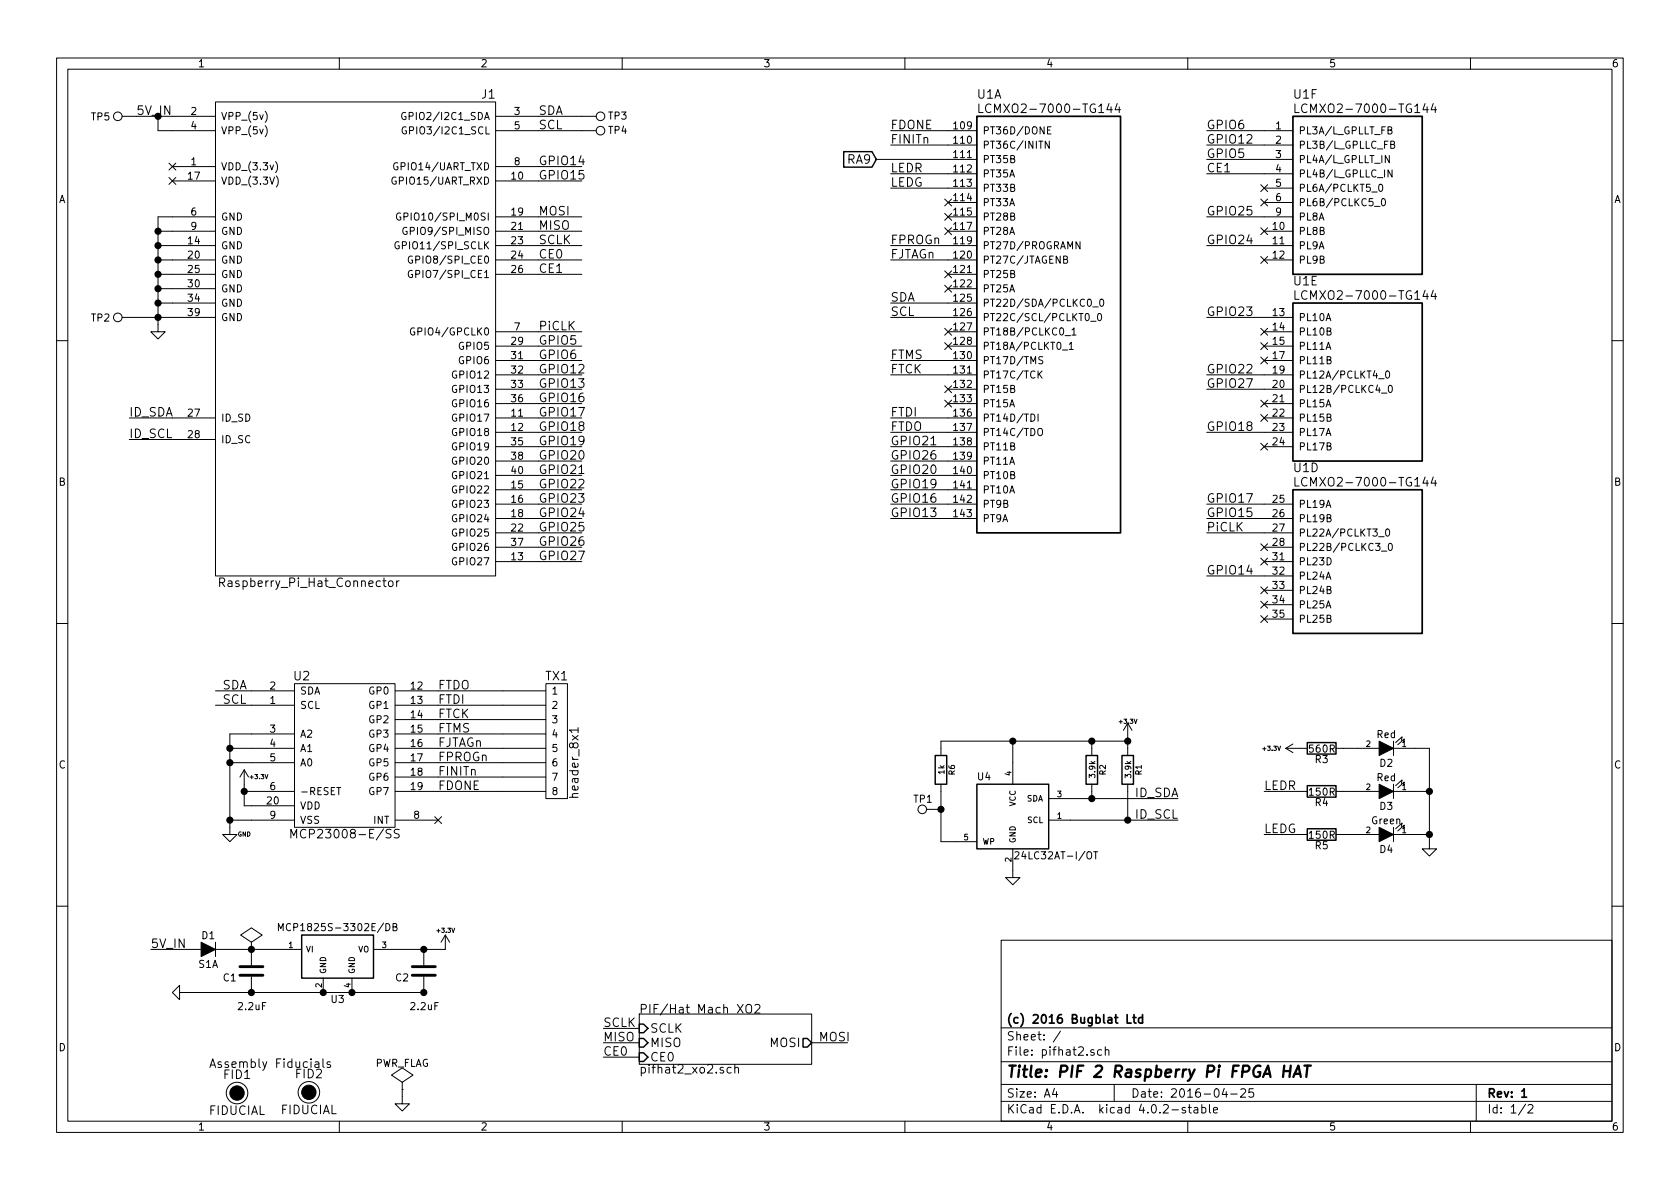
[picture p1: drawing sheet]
<svg xmlns="http://www.w3.org/2000/svg" width="297mm" height="210mm" viewBox="0 0 297 210" stroke-linecap="round" stroke-linejoin="round" font-family="sans-serif">
<g fill="none" stroke="#000" stroke-width=".18">
<path d="M10 10.3h277v189.9h-277zM12 12.2h273v186.1h-273zM38.1 18h49.5v83.8h-49.5zM46.9 19.7a1.51 1.51 0 0 1 0 1.9M60 10.3v1.9M71.7 19.9a.59 .59 0 0 0-.7 .6 .59 .59 0 0 0 .7 .6l.1-.5h-.2M110 10.3v1.9M160 10.3v1.9M173.1 18.4v1.5h.7M197.5 18.3l-.3 1.1h.9M197.9 18.9v1M210 10.3v1.9"/>
<path d="M229 18.4v1.5h.7M253.4 18.3l-.4 1.1h1M253.8 18.9v1M260 10.3v1.9M21.6 20.6h16.5M27.9 20.6v2.5h10.2M29.9 28.8l1.2 1.3M29.9 31.4l1.2 1.2M30.5 29.5h7.6M30.5 32h7.6M31.1 28.8l-1.2 1.3M31.1 31.4l-1.2 1.2"/>
<path d="M38.1 38.3h-10.2v20.4h1.3l-1.3 1.2-1.2-1.2h1.2M46.9 22.2a1.51 1.51 0 0 1 0 2M48.7 28.6a1.51 1.51 0 0 1 0 1.9M48.8 31.1a1.51 1.51 0 0 1 0 2M70 31.4a.59 .59 0 0 0-.7 .5 .59 .59 0 0 0 .7 .6l.1-.5h-.3M70.3 28.8a.59 .59 0 0 0-.7 .6 .59 .59 0 0 0 .7 .6l.1-.5h-.3M70.8 37.7a.59 .59 0 0 0-.7 .6 .59 .59 0 0 0 .7 .6l.1-.5h-.3M71.8 22.5a.59 .59 0 0 0-.7 .5 .59 .59 0 0 0 .7 .6l.1-.5h-.3M87.7 29.5h15.2M87.7 20.6h17.7M87.7 23.1h17.7M87.7 38.3h15.2"/>
<path d="M87.7 32h15.2M154.9 28.2h17.8M157.5 23.1h15.2M157.5 25.6h15.2M157.5 30.7h15.2M157.5 33.3h15.2M167 35.2l1.2 1.2M167 37.7l1.2 1.3M167.6 38.3h5.1M167.6 35.8h5.1M168.2 35.2l-1.2 1.2M168.2 37.7l-1.2 1.3"/>
<path d="M185.2 23h.4M185.5 25v1.2l-.7-1.2v1.2M185.8 22.4h-.6v1.3h.6M213.4 23.1h15.2M213.4 38.3h15.2M213.4 25.6h15.2M213.4 28.2h15.2M213.4 30.7h15.2M222.9 32.7l1.2 1.2M222.9 35.2l1.2 1.2M223.5 33.3h5.1M223.5 35.8h5.1"/>
<path d="M224.1 32.7l-1.2 1.2M224.1 35.2l-1.2 1.2M243 36.5h1M243.9 32.7l.1-.1a.67 .67 0 0 1 .5 .6 .67 .67 0 0 1-.5 .7l-.1-.2-.1-.3zM244.3 35.2l.2-.1a.67 .67 0 0 1 .5 .7 .67 .67 0 0 1-.5 .6l-.2-.1-.1-.4zM245.4 23l.6-.1v-.4l-.6-.1v1.3h.5l.2-.1v-.3l-.3-.3M245.6 27.5v1.3l-.7-1.3v1.3M245.9 25.5l.6-.1v-.3l-.6-.1v1.2h.5l.2-.1v-.3l-.3-.3M246.1 30v1.3l-.7-1.3v1.3M21.6 56.1h16.5M27.9 40.9h10.2M27.9 46h10.2"/>
<path d="M27.9 51h10.2M27.9 43.4h10.2M27.9 53.6h10.2M27.9 48.5h10.2M70.5 42.8a.59 .59 0 0 0-.7 .6 .59 .59 0 0 0 .7 .5l.1-.4h-.2M71.9 40.3a.59 .59 0 0 0-.7 .5 .59 .59 0 0 0 .7 .6l.1-.5h-.2M72.9 45.3a.59 .59 0 0 0-.7 .6 .59 .59 0 0 0 .7 .6v-.5h-.2M72.9 47.9a.59 .59 0 0 0-.7 .5 .59 .59 0 0 0 .7 .6v-.5h-.2M73.3 58a.59 .59 0 0 0-.7 .6 .59 .59 0 0 0 .7 .6v-.5h-.2M87.7 58.7h15.2M87.7 40.9h15.2M87.7 46h15.2"/>
<path d="M87.7 43.4h15.2M87.7 48.5h15.2M157.5 46h15.2M157.5 43.4h15.2M157.5 53.6h15.2M157.5 56.1h15.2M167 40.3l1.2 1.2M167 47.9l1.2 1.2M167 50.4l1.2 1.3M167 58.1l1.2 1.2M167.6 58.7h5.1M167.6 40.9h5.1"/>
<path d="M167.6 51h5.1M167.6 48.5h5.1M168.2 40.3l-1.2 1.2M168.2 47.9l-1.2 1.2M168.2 50.4l-1.2 1.3M168.2 58.1l-1.2 1.2M188.1 45.9l.6-.1v-.4l-.6-.1v1.3h.4l.2-.2 .1-.3-.3-.2M188.3 59.4h1M189.5 58.3l.4-.3v1.3M189.5 59.3h.7M191 42.7v1.3l-.8-1.3v1.3M192.8 56.8h1"/>
<path d="M193.2 54.3h1M194.2 55.5l.1-.1a.67 .67 0 0 1 .5 .7 .67 .67 0 0 1-.5 .6l-.1-.1-.1-.4zM194.5 53l.2-.1a.67 .67 0 0 1 .5 .6 .67 .67 0 0 1-.5 .7l-.2-.2-.1-.3zM213.4 43.4h15.2M213.4 56.1h15.2M222.9 40.3l1.2 1.2M222.9 45.4l1.2 1.2M222.9 58.1l1.2 1.2M223.5 58.7h5.1M223.5 40.9h5.1M223.5 46h5.1M224.1 40.3l-1.2 1.2"/>
<path d="M224.1 45.4l-1.2 1.2M224.1 58.1l-1.2 1.2M229 51.4v1.5h.7M253.4 51.3l-.4 1.1h1M253.8 51.9v1M10 60.2h2M22.9 73.9h15.2M22.9 77.7h15.2M87.7 73.9h15.2M87.7 63.7h15.2M87.7 76.4h15.2M87.7 66.3h15.2"/>
<path d="M87.7 68.8h15.2M87.7 79h15.2M87.7 71.4h15.2M87.7 61.2h15.2M157.5 73.9h15.2M157.5 63.7h15.2M157.5 76.4h15.2M157.5 66.3h15.2M157.5 79h15.2M164.6 78.7h.9M167 68.2l1.2 1.2M167 70.8l1.2 1.2"/>
<path d="M167 60.6l1.2 1.2M167.6 68.8h5.1M167.6 71.4h5.1M167.6 61.2h5.1M168.2 68.2l-1.2 1.2M168.2 70.8l-1.2 1.2M168.2 60.6l-1.2 1.2M183.5 75.9l.3-.1h.3a.83 .83 0 0 1-.1 1.2 .44 .44 0 0 1-.5-.4zM183.5 73.2v1.3M183.7 66.1l.6 .8M184.3 65.6l-.8 .7M184.4 63.1l-.7 .1v.3l.6 .3 .1 .3-.3 .2h-.4"/>
<path d="M187.8 61.9h1M189.1 60.9l.3-.4v1.3M189.1 61.8h.7M213.4 76.4h15.2M213.4 66.3h15.2M213.4 68.8h15.2M222.9 60.6l1.2 1.2M222.9 63.1l1.2 1.3M222.9 70.8l1.2 1.2M222.9 73.3l1.2 1.2M222.9 78.4l1.2 1.2M223.5 73.9h5.1"/>
<path d="M223.5 63.7h5.1M223.5 79h5.1M223.5 71.4h5.1M223.5 61.2h5.1M224.1 60.6l-1.2 1.2M224.1 63.1l-1.2 1.3M224.1 70.8l-1.2 1.2M224.1 73.3l-1.2 1.2M224.1 78.4l-1.2 1.2M243.8 67h.9M244.2 69.5h1M245.1 65.7l.2-.1a.67 .67 0 0 1 .4 .6 .67 .67 0 0 1-.4 .7l-.2-.2-.1-.3z"/>
<path d="M245.6 68.2l.1-.1a.67 .67 0 0 1 .5 .7 .67 .67 0 0 1-.5 .6l-.1-.1-.1-.4zM285 60.2h2M87.7 84.1h15.2M87.7 94.2h15.2M87.7 99.3h15.2M87.7 86.6h15.2M87.7 89.1h15.2M87.7 96.8h15.2M87.7 91.7h15.2M87.7 81.5h15.2M102.4 83.7h.9M157.5 84.1h15.2"/>
<path d="M157.5 86.6h15.2M157.5 89.1h15.2M157.5 91.7h15.2M157.5 81.5h15.2M213.4 94.2h15.2M213.4 89.1h15.2M213.4 91.7h15.2M222.9 96.2l1.2 1.2M222.9 98.7l1.2 1.2M223.5 99.3h5.1M223.5 96.8h5.1M224.1 96.2l-1.2 1.2"/>
<path d="M224.1 98.7l-1.2 1.2M229 84.4v1.5h.7M243.8 94.9h.9M244.2 97.5h1M245.1 93.6l.2-.1a.67 .67 0 0 1 .4 .7 .67 .67 0 0 1-.4 .6l-.2-.1-.1-.4zM245.6 96.2l.1-.1a.67 .67 0 0 1 .5 .6 .67 .67 0 0 1-.5 .7l-.1-.2-.1-.3zM253.4 84.3l-.4 1.1h1M253.8 84.9v1M10 110.3h2M38.8 103l.8-.1 .1-.2-.1-.3-.2-.2h-.6v1.5M68.8 102.9l.2-.2 .4 .2 .1 .5-.2 .3h-.3l-.2-.1zM70.1 102.7v1"/>
<path d="M70.6 102.7l-.3 .1-.2 .2M213.4 101.8h15.2M222.9 103.8l1.2 1.2M222.9 106.3l1.2 1.2M222.9 108.9l1.2 1.2M223.5 104.4h5.1M223.5 106.9h5.1M223.5 109.5h5.1M224.1 103.8l-1.2 1.2M224.1 106.3l-1.2 1.2M224.1 108.9l-1.2 1.2M285 110.3h2"/>
<path d="M38.1 122.2h13.9M38.1 124.7h13.9M40.6 132.3h11.4M40.6 134.9h11.4M43.2 136.1l-.8 1.3M43.2 136.1v6.4h8.8M43.2 136.1l.7 1.3M43.2 139.9h8.8M52 129.8h-11.4v17.8h1.3l-1.3 1.2-1.2-1.2h1.2M52.1 120.9h17.7v25.4h-17.7zM59.5 139.3h.7M69.9 132.3h26.6"/>
<path d="M69.9 122.2h26.6M69.9 124.7h26.6M69.9 127.2h26.6M69.9 129.8h26.6M69.9 134.9h26.6M69.9 137.4h26.6M69.9 139.9h26.6M96.5 120.9h3.8v20.3h-3.8zM102.2 129.1h-1.5l.4 .5M102.2 128.7v.9M166.4 138.7v10.1h6.3M179.1 131.1v7.6"/>
<path d="M193 131.1v2.5M193 138.7v2.5M199.4 131.1h-33v2.5M199.4 127.9v5.7M199.4 138.7v6.3M199.4 127.9l-.8 1.3M199.4 127.9l.8 1.3M223.5 139.9h7.6M227.3 132.3h3.8M227.3 132.3l1.3 .8M228.6 131.6l-1.3 .7M236.2 132.3h7.6"/>
<path d="M236.2 139.9h7.6M246.4 132.3h6.3v17.8h1.3l-1.3 1.3-1.2-1.3h1.2M246.4 131.1v2.5M246.4 138.7v2.5M246.4 139.9h6.3M247.8 130.9l.1-.6-1.1 1M247.8 138.6l.1-.7-1.1 1M248.2 131.3l.1-.6-1.2 1M248.2 138.9l.1-.6-1.2 1M40.6 145h11.4M51.4 148.2v-1.5l.5 1 .6-1v1.5M69.9 145h7.6"/>
<path d="M70.6 146.7a.62 .62 0 0 0-.8 .1v.4l.7 .4v.4a.62 .62 0 0 1-.8 .1M76.9 144.4l1.2 1.2M78.1 144.4l-1.2 1.2M163.8 143.1h2.6M179.1 150.1v5.1h1.2l-1.2 1.3-1.3-1.3h1.3M179.5 150.7l.4-.1 .2 .1 .1 .3-.8 .9h.8M185.4 145h22.9M185.4 141.2h22.9M193.4 150.6h.7M193.7 150.6v1.3M223.5 147.6h7.6M236.2 147.6h7.6"/>
<path d="M246.4 146.3v2.5M246.4 147.6h6.3M247.8 146.2l.1-.7-1.1 1.1M248.2 146.6l.1-.7-1.2 1M10 160.2h2M26.7 167.9h8.9M38.1 167.9h15.2M38.1 166.6v2.6M44.4 167.9h.1M44.4 166.6l2-1.3-2-1.2-1.9 1.2 1.9 1.3v1.3M44.4 167.9v2.8M44.4 172.7v2.8"/>
<path d="M49.2 164.6v-1.3l.5 .9 .4-.9v1.3M57.1 173v2.5M62.2 173v2.5M69.5 163.9l.6-.1v-.4l-.6-.1v1.3h.5l.2-.1v-.3l-.3-.3M74.9 172.7v2.8h-43.2v1.3l-1.2-1.3 1.2-1.3v1.3M74.9 167.9v2.8M78.7 165.3l-.7 1.3M78.7 165.3v2.6h-12.7M78.7 165.3l.8 1.3M113 179.3h30.5v8.9h-30.5zM132 177.8a.5 .5 0 0 1 .5-.2 .5 .5 0 0 1 .4 .5l-.1 .8a.53 .53 0 0 1-.6 .2 .53 .53 0 0 1-.3-.5zM133.5 177.8l.2-.2h.4l.2 .2 .1 .2-.1 .3-.9 .8h1"/>
<path d="M177 166.3h108v32h-108zM285 160.2h2M55.7 187.8h.6l.1 1M56.4 188.1l-.5 .1a.3 .3 0 0 0-.3 .3 .3 .3 0 0 0 .3 .3l.5-.1M57.1 187.2v1.4l.2 .2M58.4 187.8h-.4l-.2 .2 .1 .2 .5 .1v.4h-.6M60 198.3v1.9M71.1 192.7h.1M71.1 191.4l1.9-1.3-1.9-1.3-1.9 1.3 1.9 1.3v1.3M71.1 192.7v2.5h1.3l-1.3 1.3-1.3-1.3h1.3M106.7 181.9h6.3M106.7 184.4h6.3"/>
<path d="M106.7 186.9h6.3M110 198.3v1.9M129.3 188.8a.48 .48 0 0 0-.7 .1v.7a.48 .48 0 0 0 .7 .1M129.9 188.9l.1-.1a.36 .36 0 0 1 .6 .2v.8M129.9 188.2v1.6M143.5 184.4h6.4M160 198.3v1.9M177 194.8h108M177 191.8h108M177 187.8h108M177 181.8h108M186.4 192.5l-.3 1h.9"/>
<path d="M186.8 193v1M187.5 182.3l-1.3 2M193.4 185.7a.37 .37 0 0 0-.6 .1l.1 .2 .5 .2 .1 .1-.2 .3-.5-.1M194.8 185.7l-.5-.1-.2 .3v.6l.2 .1 .5-.1M195.4 185.7l.2-.1 .4 .1 .1 .9M195.4 185.1v1.5M197 191.8v3M209.6 195.9a.37 .37 0 0 0-.6 .1l.1 .3 .5 .1 .1 .1-.3 .3-.4-.1M210 198.3v1.9M210.1 195.8h.5M210.3 195.3v1.3l.3 .2M211.2 195.9h.5l.1 .9"/>
<path d="M211.8 196.2l-.5 .1-.2 .2 .2 .3 .5-.1M212.5 195.9l.4-.1 .3 .3-.1 .6h-.6M212.5 195.3v1.5M213.8 195.3v1.3l.2 .2M214.6 196.3l.7-.1-.1-.3-.4-.1-.2 .2v.7h.6M216.5 192.5l-.4 1h.9M217.6 193.5h1.1M219.4 192.7l.2-.2h.4l.2 .5-.9 1h.9M221.6 192.5h-.7l-.1 .7 .2-.1 .5 .1 .2 .2-.1 .5-.2 .1-.6-.1M260 198.3v1.9M261 191.8v6.5M269.7 195.2l-1.2 2"/>
<path d="M270.2 195.5l.2-.2h.4l.2 .5-.9 1h.9"/>
<circle cx="20.8" cy="20.6" r=".76"/>
<circle cx="106.2" cy="23.1" r=".76"/>
<circle cx="106.2" cy="20.6" r=".76"/>
<circle cx="20.8" cy="56.1" r=".76"/>
<circle cx="163.1" cy="143.1" r=".76"/>
<circle cx="41.9" cy="193.3" r="1.9"/>
<circle cx="54.6" cy="193.2" r="1.9"/>
</g>
<path d="M172.7 20.6h25.4v73.6h-25.4zM228.6 20.6h22.9v27.9h-22.9zM228.6 53.6h22.9v27.9h-22.9zM228.6 86.6h22.9v25.4h-22.9zM199.3 179.4v1.5h.7M200.3 179.9h.6M200.5 179.4v1.3l.4 .2M202 179.4v1.5M202 180l-.4-.1-.3 .3 .1 .6 .2 .1 .4-.1M269.1 194h.8" fill="none" stroke="#000" stroke-width=".3"/>
<path d="M227 189.4h1.1M227.1 188.4l-.3 2M228.2 188.4l-.2 2M228.7 190.4l.9-2 .4 2M228.9 189.9h1M230.6 188.4h1.2M231.2 188.4l-.2 2" fill="none" stroke="#000" stroke-width=".41"/>
<g fill="none" stroke="#000" stroke-width=".25">
<path d="M149.2 26.8h5l.7 1.4-.7 1.4h-5zM165.4 133.6h2v5.1h-2zM172.7 138.7h12.7v11.4h-12.7zM192 133.6h2.1v5.1h-2.1zM198.4 133.6h2v5.1h-2zM231.1 131.3h5.1v2h-5.1zM231.1 138.9h5.1v2.1h-5.1zM231.1 146.6h5.1v2h-5.1zM53.3 165.3h12.7v7.7h-12.7zM113 181.1h.8l.8 .8-.8 .7h-.8zM113 183.6h.8l.8 .8-.8 .8h-.8zM113 186.2h.8l.8 .7-.8 .8h-.8z"/>
<path d="M142 183.6h.7l.8 .8-.8 .8h-.7z"/>
</g>
<g fill="#000" stroke="#000" stroke-width=".18">
<path d="M243.8 131.1l2.6 1.2-2.6 1.3zM243.8 138.7l2.6 1.2-2.6 1.3zM243.8 146.3l2.6 1.3-2.6 1.2zM35.6 166.6l2.5 1.3-2.5 1.3z"/>
<circle cx="41.9" cy="193.3" r="1.27"/>
<circle cx="54.6" cy="193.2" r="1.27"/>
</g>
<g fill="#000" stroke="#000" stroke-width=".25">
<circle cx="27.9" cy="40.9" r=".51"/>
<circle cx="27.9" cy="51" r=".51"/>
<circle cx="27.9" cy="43.4" r=".51"/>
<circle cx="27.9" cy="53.6" r=".51"/>
<circle cx="27.9" cy="56.1" r=".51"/>
<circle cx="27.9" cy="48.5" r=".51"/>
<circle cx="27.9" cy="46" r=".51"/>
<circle cx="40.6" cy="134.9" r=".51"/>
<circle cx="40.6" cy="132.3" r=".51"/>
<circle cx="43.2" cy="139.9" r=".51"/>
<circle cx="179.1" cy="131.1" r=".51"/>
<circle cx="193" cy="131.1" r=".51"/>
<circle cx="199.4" cy="131.1" r=".51"/>
<circle cx="252.7" cy="139.9" r=".51"/>
<circle cx="40.6" cy="145" r=".51"/>
<circle cx="166.4" cy="143.1" r=".51"/>
<circle cx="193" cy="141.2" r=".51"/>
<circle cx="199.4" cy="145" r=".51"/>
<circle cx="252.7" cy="147.6" r=".51"/>
<circle cx="44.5" cy="175.5" r=".51"/>
<circle cx="44.5" cy="167.9" r=".51"/>
<circle cx="57.2" cy="175.5" r=".51"/>
<circle cx="62.2" cy="175.5" r=".51"/>
<circle cx="74.9" cy="167.9" r=".51"/>
<circle cx="74.9" cy="175.5" r=".51"/>
</g>
<path d="M42.4 172.5h4.1M42.4 170.9h4.1M72.9 172.5h4.1M72.9 170.9h4.1" fill="none" stroke="#000" stroke-width=".51"/>
<text font-size="2.8" x="178" y="190.5">Title: PIF 2 Raspberry Pi FPGA HAT</text>
<g font-size="2.1">
<text x="85.2" y="17.4">J1</text>
<text x="172.8" y="17.4">U1A</text>
<text x="228.8" y="17.4">U1F</text>
<text x="24.1" y="20.3">5V_IN</text>
<text x="95.2" y="20.3">SDA</text>
<text x="95.2" y="22.9">SCL</text>
<text x="157.5" y="22.9">FDONE</text>
<text x="174.8" y="20">LCMXO2-7000-TG144</text>
<text x="213.4" y="22.9">GPIO6</text>
<text x="230.7" y="20">LCMXO2-7000-TG144</text>
<text x="95.2" y="29.2">GPIO14</text>
<text x="149.8" y="29">RA9</text>
<text x="157.5" y="25.4">FINITn</text>
<text x="213.4" y="25.4">GPIO12</text>
<text x="213.4" y="27.9">GPIO5</text>
<text x="95.2" y="31.7">GPIO15</text>
<text x="157.5" y="33">LEDG</text>
<text x="157.5" y="30.5">LEDR</text>
<text x="213.4" y="30.5">CE1</text>
<text x="95.2" y="38.1">MOSI</text>
<text x="95.2" y="40.6">MISO</text>
<text x="213.4" y="38.1">GPIO25</text>
<text x="95.2" y="43.2">SCLK</text>
<text x="95.2" y="45.7">CE0</text>
<text x="157.5" y="43.2">FPROGn</text>
<text x="157.5" y="45.7">FJTAGn</text>
<text x="213.4" y="43.2">GPIO24</text>
<text x="95.2" y="48.3">CE1</text>
<text x="157.5" y="53.3">SDA</text>
<text x="228.8" y="50.5">U1E</text>
<text x="230.7" y="53">LCMXO2-7000-TG144</text>
<text x="95.2" y="58.4">PiCLK</text>
<text x="157.5" y="55.9">SCL</text>
<text x="213.4" y="55.9">GPIO23</text>
<text x="95.2" y="61">GPIO5</text>
<text x="95.2" y="63.5">GPIO6</text>
<text x="157.5" y="63.5">FTMS</text>
<text x="95.2" y="68.6">GPIO13</text>
<text x="95.2" y="71.1">GPIO16</text>
<text x="95.2" y="66">GPIO12</text>
<text x="157.5" y="66">FTCK</text>
<text x="213.4" y="66">GPIO22</text>
<text x="213.4" y="68.6">GPIO27</text>
<text x="22.9" y="73.7">ID_SDA</text>
<text x="22.9" y="77.5">ID_SCL</text>
<text x="95.2" y="73.7">GPIO17</text>
<text x="95.2" y="76.2">GPIO18</text>
<text x="157.5" y="73.7">FTDI</text>
<text x="157.5" y="76.2">FTDO</text>
<text x="213.4" y="76.2">GPIO18</text>
<text x="95.2" y="78.7">GPIO19</text>
<text x="95.2" y="81.3">GPIO20</text>
<text x="95.2" y="83.8">GPIO21</text>
<text x="157.5" y="78.7">GPIO21</text>
<text x="157.5" y="81.3">GPIO26</text>
<text x="157.5" y="83.8">GPIO20</text>
<text x="228.8" y="83.5">U1D</text>
<text x="95.2" y="86.4">GPIO22</text>
<text x="95.2" y="88.9">GPIO23</text>
<text x="157.5" y="86.4">GPIO19</text>
<text x="157.5" y="88.9">GPIO16</text>
<text x="213.4" y="88.9">GPIO17</text>
<text x="230.7" y="86">LCMXO2-7000-TG144</text>
<text x="95.2" y="91.4">GPIO24</text>
<text x="95.2" y="94">GPIO25</text>
<text x="157.5" y="91.4">GPIO13</text>
<text x="213.4" y="94">PiCLK</text>
<text x="213.4" y="91.4">GPIO15</text>
<text x="95.2" y="96.5">GPIO26</text>
<text x="95.2" y="99.1">GPIO27</text>
<text x="213.4" y="101.6">GPIO14</text>
<text x="39.5" y="103.8">Raspberry_Pi_Hat_Connector</text>
<text x="39.4" y="121.9">SDA</text>
<text x="39.4" y="124.5">SCL</text>
<text x="52" y="120.3">U2</text>
<text x="77.5" y="121.9">FTDO</text>
<text x="77.5" y="124.5">FTDI</text>
<text x="96.5" y="120.3">TX1</text>
<text x="77.5" y="127">FTCK</text>
<text x="77.5" y="129.5">FTMS</text>
<text x="77.5" y="132.1">FJTAGn</text>
<text x="77.5" y="134.6">FPROGn</text>
<text x="77.5" y="137.2">FINITn</text>
<text x="77.5" y="139.7">FDONE</text>
<text x="102.3" y="140.7" transform="rotate(-90 102.3 140.7)">header_8x1</text>
<text x="200.7" y="141">ID_SDA</text>
<text x="223.5" y="139.7">LEDR</text>
<text x="52.9" y="148.3">MCP23008-E/SS</text>
<text x="200.7" y="144.8">ID_SCL</text>
<text x="223.5" y="147.3">LEDG</text>
<text x="26.7" y="167.6">5V_IN</text>
<text x="113" y="179.2">PIF/Hat Mach XO2</text>
<text x="106.7" y="181.6">SCLK</text>
<text x="106.7" y="184.1">MISO</text>
<text x="115" y="182.6">SCLK</text>
<text x="115" y="185.2">MISO</text>
<text x="136.1" y="185.2">MOSI</text>
<text x="144.8" y="184.1">MOSI</text>
<text x="178" y="184">Sheet: /</text>
<text x="178" y="181">(c) 2016 Bugblat Ltd</text>
<text x="37" y="188.8">Assembly Fiducials</text>
<text x="39.6" y="190.8">FID1</text>
<text x="52.3" y="190.7">FID2</text>
<text x="106.7" y="186.7">CE0</text>
<text x="113" y="189.8">pifhat2_xo2.sch</text>
<text x="115" y="187.7">CE0</text>
<text x="178" y="186.7">File: pifhat2.sch</text>
<text x="37" y="197.1">FIDUCIAL</text>
<text x="49.7" y="197">FIDUCIAL</text>
<text x="178" y="196.9">KiCad E.D.A. kicad 4.0.2-stable</text>
<text x="178" y="194.1">Size: A4</text>
<text x="200" y="194.1">Date: 2016-04-25</text>
<text x="263" y="194.1">Rev: 1</text>
<text x="263" y="196.9">Id: 1/2</text>
</g>
<g font-size="1.8">
<text x="35" y="11.9">1</text>
<text x="85" y="11.9">2</text>
<text x="135" y="11.9">3</text>
<text x="185" y="11.9">4</text>
<text x="235" y="11.9">5</text>
<text x="285" y="11.9">6</text>
<text x="16.2" y="21.3">TP5</text>
<text x="33.8" y="20.3">2</text>
<text x="33.8" y="22.9">4</text>
<text x="39.1" y="21.2">VPP_(5v)</text>
<text x="39.1" y="23.7">VPP_(5v)</text>
<text x="72.3" y="21.2">GPIO2/I2C1_SDA</text>
<text x="72.5" y="23.7">GPIO3/I2C1_SCL</text>
<text x="91" y="20.3">3</text>
<text x="91" y="22.9">5</text>
<text x="107.6" y="21.1">TP3</text>
<text x="107.6" y="23.7">TP4</text>
<text x="168.7" y="22.9">109</text>
<text x="173.7" y="23.7">PT36D/DONE</text>
<text x="225.6" y="22.9">1</text>
<text x="229.6" y="23.7">PL3A/L_GPLLT_FB</text>
<text x="33.8" y="29.2">1</text>
<text x="91" y="29.2">8</text>
<text x="168.7" y="25.4">110</text>
<text x="168.7" y="27.9">111</text>
<text x="173.7" y="26.3">PT36C/INITN</text>
<text x="173.7" y="28.8">PT35B</text>
<text x="225.6" y="25.4">2</text>
<text x="225.6" y="27.9">3</text>
<text x="229.6" y="26.3">PL3B/L_GPLLC_FB</text>
<text x="229.6" y="28.8">PL4A/L_GPLLT_IN</text>
<text x="10.4" y="35.9">A</text>
<text x="33.3" y="31.7">17</text>
<text x="39.1" y="30.1">VDD_(3.3v)</text>
<text x="39.1" y="32.6">VDD_(3.3V)</text>
<text x="70.1" y="32.6">GPIO15/UART_RXD</text>
<text x="70.3" y="30.1">GPIO14/UART_TXD</text>
<text x="90.5" y="31.7">10</text>
<text x="168.7" y="30.5">112</text>
<text x="168.7" y="33">113</text>
<text x="168.7" y="35.6">114</text>
<text x="173.7" y="31.4">PT35A</text>
<text x="173.7" y="33.9">PT33B</text>
<text x="225.6" y="30.5">4</text>
<text x="225.6" y="33">5</text>
<text x="225.6" y="35.6">6</text>
<text x="229.6" y="31.4">PL4B/L_GPLLC_IN</text>
<text x="229.6" y="33.9">PL6A/PCLKT5_0</text>
<text x="285.4" y="35.9">A</text>
<text x="33.8" y="38.1">6</text>
<text x="33.8" y="40.6">9</text>
<text x="39.1" y="39">GND</text>
<text x="39.1" y="41.5">GND</text>
<text x="71.8" y="39">GPIO10/SPI_M0SI</text>
<text x="72.4" y="41.5">GPIO9/SPI_MISO</text>
<text x="90.5" y="40.6">21</text>
<text x="90.5" y="38.1">19</text>
<text x="168.7" y="38.1">115</text>
<text x="168.7" y="40.6">117</text>
<text x="173.7" y="36.4">PT33A</text>
<text x="173.7" y="39">PT28B</text>
<text x="173.7" y="41.5">PT28A</text>
<text x="225.1" y="40.6">10</text>
<text x="225.6" y="38.1">9</text>
<text x="229.6" y="36.4">PL6B/PCLKC5_0</text>
<text x="229.6" y="39">PL8A</text>
<text x="229.6" y="41.5">PL8B</text>
<text x="33.3" y="45.7">20</text>
<text x="33.3" y="43.2">14</text>
<text x="39.1" y="46.6">GND</text>
<text x="39.1" y="44.1">GND</text>
<text x="71.1" y="44.1">GPIO11/SPI_SCLK</text>
<text x="73.5" y="46.6">GPIO8/SPI_CE0</text>
<text x="90.5" y="43.2">23</text>
<text x="90.5" y="45.7">24</text>
<text x="168.7" y="45.7">120</text>
<text x="168.7" y="43.2">119</text>
<text x="173.7" y="46.6">PT27C/JTAGENB</text>
<text x="173.7" y="44.1">PT27D/PROGRAMN</text>
<text x="225.1" y="43.2">11</text>
<text x="225.1" y="45.7">12</text>
<text x="229.6" y="44.1">PL9A</text>
<text x="229.6" y="46.6">PL9B</text>
<text x="33.3" y="50.8">30</text>
<text x="33.3" y="53.3">34</text>
<text x="33.3" y="48.3">25</text>
<text x="39.1" y="51.7">GND</text>
<text x="39.1" y="49.1">GND</text>
<text x="73.5" y="49.1">GPIO7/SPI_CE1</text>
<text x="90.5" y="48.3">26</text>
<text x="168.7" y="48.3">121</text>
<text x="168.7" y="50.8">122</text>
<text x="168.7" y="53.3">125</text>
<text x="173.7" y="49.1">PT25B</text>
<text x="173.7" y="51.7">PT25A</text>
<text x="16.2" y="56.8">TP2</text>
<text x="33.3" y="55.9">39</text>
<text x="39.1" y="54.2">GND</text>
<text x="39.1" y="56.8">GND</text>
<text x="73.6" y="59.3">GPIO4/GPCLK0</text>
<text x="91" y="58.4">7</text>
<text x="168.7" y="55.9">126</text>
<text x="168.7" y="58.4">127</text>
<text x="173.7" y="54.2">PT22D/SDA/PCLKC0_0</text>
<text x="173.7" y="56.8">PT22C/SCL/PCLKT0_0</text>
<text x="173.7" y="59.3">PT18B/PCLKC0_1</text>
<text x="225.1" y="55.9">13</text>
<text x="225.1" y="58.4">14</text>
<text x="229.6" y="56.8">PL10A</text>
<text x="229.6" y="59.3">PL10B</text>
<text x="81.2" y="64.4">GPIO6</text>
<text x="81.2" y="61.8">GPIO5</text>
<text x="90.5" y="63.5">31</text>
<text x="90.5" y="61">29</text>
<text x="168.7" y="63.5">130</text>
<text x="168.7" y="61">128</text>
<text x="173.7" y="64.4">PT17D/TMS</text>
<text x="173.7" y="61.8">PT18A/PCLKT0_1</text>
<text x="225.1" y="61">15</text>
<text x="225.1" y="63.5">17</text>
<text x="229.6" y="61.8">PL11A</text>
<text x="229.6" y="64.4">PL11B</text>
<text x="80.2" y="66.9">GPIO12</text>
<text x="80.2" y="69.5">GPIO13</text>
<text x="90.5" y="66">32</text>
<text x="90.5" y="68.6">33</text>
<text x="90.5" y="71.1">36</text>
<text x="168.7" y="66">131</text>
<text x="168.7" y="68.6">132</text>
<text x="168.7" y="71.1">133</text>
<text x="173.7" y="66.9">PT17C/TCK</text>
<text x="173.7" y="69.5">PT15B</text>
<text x="225.1" y="68.6">20</text>
<text x="225.1" y="71.1">21</text>
<text x="225.1" y="66">19</text>
<text x="229.6" y="69.5">PL12B/PCLKC4_0</text>
<text x="229.6" y="66.9">PL12A/PCLKT4_0</text>
<text x="33.3" y="73.7">27</text>
<text x="33.3" y="77.5">28</text>
<text x="39.1" y="74.5">ID_SD</text>
<text x="80.2" y="74.5">GPIO17</text>
<text x="80.2" y="77.1">GPIO18</text>
<text x="80.2" y="72">GPIO16</text>
<text x="90.5" y="73.7">11</text>
<text x="90.5" y="76.2">12</text>
<text x="168.7" y="73.7">136</text>
<text x="168.7" y="76.2">137</text>
<text x="173.7" y="72">PT15A</text>
<text x="173.7" y="74.5">PT14D/TDI</text>
<text x="173.7" y="77.1">PT14C/TDO</text>
<text x="225.1" y="73.7">22</text>
<text x="225.1" y="76.2">23</text>
<text x="229.6" y="72">PL15A</text>
<text x="229.6" y="74.5">PL15B</text>
<text x="229.6" y="77.1">PL17A</text>
<text x="39.1" y="78.4">ID_SC</text>
<text x="80.2" y="79.6">GPIO19</text>
<text x="80.2" y="82.2">GPIO20</text>
<text x="90.5" y="83.8">40</text>
<text x="90.5" y="78.7">35</text>
<text x="90.5" y="81.3">38</text>
<text x="168.7" y="83.8">140</text>
<text x="168.7" y="78.7">138</text>
<text x="168.7" y="81.3">139</text>
<text x="173.7" y="79.6">PT11B</text>
<text x="173.7" y="82.2">PT11A</text>
<text x="225.1" y="78.7">24</text>
<text x="229.6" y="79.6">PL17B</text>
<text x="10.4" y="85.9">B</text>
<text x="80.2" y="84.7">GPIO21</text>
<text x="80.2" y="87.2">GPIO22</text>
<text x="80.2" y="89.8">GPIO23</text>
<text x="90.5" y="86.4">15</text>
<text x="90.5" y="88.9">16</text>
<text x="168.7" y="86.4">141</text>
<text x="168.7" y="88.9">142</text>
<text x="173.7" y="84.7">PT10B</text>
<text x="173.7" y="87.2">PT10A</text>
<text x="173.7" y="89.8">PT9B</text>
<text x="225.1" y="88.9">25</text>
<text x="229.6" y="89.8">PL19A</text>
<text x="285.4" y="85.9">B</text>
<text x="80.2" y="94.9">GPIO25</text>
<text x="80.2" y="92.3">GPIO24</text>
<text x="90.5" y="94">22</text>
<text x="90.5" y="91.4">18</text>
<text x="168.7" y="91.4">143</text>
<text x="173.7" y="92.3">PT9A</text>
<text x="225.1" y="91.4">26</text>
<text x="225.1" y="94">27</text>
<text x="229.6" y="92.3">PL19B</text>
<text x="229.6" y="94.9">PL22A/PCLKT3_0</text>
<text x="80.2" y="99.9">GPIO27</text>
<text x="80.2" y="97.4">GPIO26</text>
<text x="90.5" y="99.1">13</text>
<text x="90.5" y="96.5">37</text>
<text x="225.1" y="99.1">31</text>
<text x="225.1" y="101.6">32</text>
<text x="225.1" y="96.5">28</text>
<text x="229.6" y="99.9">PL23D</text>
<text x="229.6" y="97.4">PL22B/PCLKC3_0</text>
<text x="225.1" y="104.1">33</text>
<text x="225.1" y="106.7">34</text>
<text x="229.6" y="102.5">PL24A</text>
<text x="229.6" y="105">PL24B</text>
<text x="229.6" y="107.6">PL25A</text>
<text x="225.1" y="109.2">35</text>
<text x="229.6" y="110.1">PL25B</text>
<text x="47.8" y="124.5">1</text>
<text x="47.8" y="121.9">2</text>
<text x="53.1" y="125.3">SCL</text>
<text x="53.1" y="122.8">SDA</text>
<text x="65.3" y="122.8">GP0</text>
<text x="65.3" y="125.3">GP1</text>
<text x="72.7" y="121.9">12</text>
<text x="72.7" y="124.5">13</text>
<text x="97.5" y="122.8">1</text>
<text x="97.5" y="125.3">2</text>
<text x="47.8" y="129.5">3</text>
<text x="53.1" y="130.4">A2</text>
<text x="65.3" y="127.9">GP2</text>
<text x="65.3" y="130.4">GP3</text>
<text x="72.7" y="127">14</text>
<text x="72.7" y="129.5">15</text>
<text x="97.5" y="127.9">3</text>
<text x="97.5" y="130.4">4</text>
<text x="243.4" y="130.5">Red</text>
<text x="10.4" y="135.9">C</text>
<text x="47.8" y="132.1">4</text>
<text x="47.8" y="134.6">5</text>
<text x="53.1" y="133">A1</text>
<text x="53.1" y="135.5">A0</text>
<text x="65.3" y="133">GP4</text>
<text x="65.3" y="135.5">GP5</text>
<text x="72.7" y="132.1">16</text>
<text x="72.7" y="134.6">17</text>
<text x="72.7" y="137.2">18</text>
<text x="97.5" y="133">5</text>
<text x="97.5" y="135.5">6</text>
<text x="172.9" y="138">U4</text>
<text x="231.6" y="133.1">560R</text>
<text x="232.6" y="134.9">R3</text>
<text x="244" y="135.6">D2</text>
<text x="285.4" y="135.9">C</text>
<text x="47.3" y="142.2">20</text>
<text x="47.8" y="139.7">6</text>
<text x="53.1" y="140.6">-RESET</text>
<text x="53.1" y="143.1">VDD</text>
<text x="65.3" y="138">GP6</text>
<text x="65.3" y="140.6">GP7</text>
<text x="72.7" y="139.7">19</text>
<text x="97.5" y="138">7</text>
<text x="97.5" y="140.6">8</text>
<text x="161.6" y="141.9">TP1</text>
<text x="231.6" y="140.7">150R</text>
<text x="232.6" y="142.5">R4</text>
<text x="243.4" y="138.1">Red</text>
<text x="244" y="143.2">D3</text>
<text x="47.8" y="144.8">9</text>
<text x="53.1" y="145.7">VSS</text>
<text x="66" y="145.7">INT</text>
<text x="73.2" y="144.8">8</text>
<text x="231.6" y="148.3">150R</text>
<text x="242.6" y="145.7">Green</text>
<text x="180.4" y="151.9">24LC32AT-I/OT</text>
<text x="232.6" y="150.2">R5</text>
<text x="244" y="150.8">D4</text>
<text x="35.7" y="166.1">D1</text>
<text x="50.8" y="164.6">MCP1825S-3302E/DB</text>
<text x="35.1" y="171.1">S1A</text>
<text x="39.5" y="173.5">C1</text>
<text x="70" y="173.5">C2</text>
<text x="42.2" y="178.6">2.2uF</text>
<text x="58.6" y="177.3">U3</text>
<text x="72.7" y="178.6">2.2uF</text>
<text x="10.4" y="185.9">D</text>
<text x="285.4" y="185.9">D</text>
<text x="66.2" y="188.6">PWR_FLAG</text>
<text x="35" y="199.9">1</text>
<text x="85" y="199.9">2</text>
<text x="135" y="199.9">3</text>
<text x="185" y="199.9">4</text>
<text x="235" y="199.9">5</text>
<text x="285" y="199.9">6</text>
</g>
<g font-size="1.4">
<text x="167" y="136.9" transform="rotate(-90 167 136.9)">1k</text>
<text x="168.8" y="137" transform="rotate(-90 168.8 137)">R6</text>
<text x="178.8" y="137.2" transform="rotate(-90 178.8 137.2)">4</text>
<text x="193.6" y="137.5" transform="rotate(-90 193.6 137.5)">3.9k</text>
<text x="195.5" y="137" transform="rotate(-90 195.5 137)">R2</text>
<text x="200" y="137.5" transform="rotate(-90 200 137.5)">3.9k</text>
<text x="201.9" y="137" transform="rotate(-90 201.9 137)">R1</text>
<text x="241.6" y="132.1">2</text>
<text x="247.9" y="132.1">1</text>
<text x="179.6" y="142.7" transform="rotate(-90 179.6 142.7)">VCC</text>
<text x="181.4" y="141.7">SDA</text>
<text x="186.9" y="141">3</text>
<text x="241.6" y="139.7">2</text>
<text x="247.9" y="139.7">1</text>
<text x="170.4" y="148.6">5</text>
<text x="173.7" y="149.3">WP</text>
<text x="179.6" y="149.1" transform="rotate(-90 179.6 149.1)">GND</text>
<text x="181.6" y="145.5">SCL</text>
<text x="186.9" y="144.8">1</text>
<text x="241.6" y="147.3">2</text>
<text x="247.9" y="147.3">1</text>
<text x="178.8" y="152.4" transform="rotate(-90 178.8 152.4)">2</text>
<text x="51.1" y="167.6">1</text>
<text x="67.6" y="167.6">3</text>
<text x="54.1" y="168.4">VI</text>
<text x="57.7" y="172.2" transform="rotate(-90 57.7 172.2)">GND</text>
<text x="62.7" y="172.2" transform="rotate(-90 62.7 172.2)">GND</text>
<text x="63.2" y="168.4">VO</text>
<text x="56.9" y="174.6" transform="rotate(-90 56.9 174.6)">2</text>
<text x="62" y="174.6" transform="rotate(-90 62 174.6)">4</text>
</g>
<g font-size="1.1">
<text x="198" y="128">+3.3V</text>
<text x="44.3" y="137.7">+3.3V</text>
<text x="223.4" y="132.7">+3.3V</text>
<text x="42" y="147.9">GND</text>
<text x="77.3" y="164.9">+3.3V</text>
</g>
</svg>
